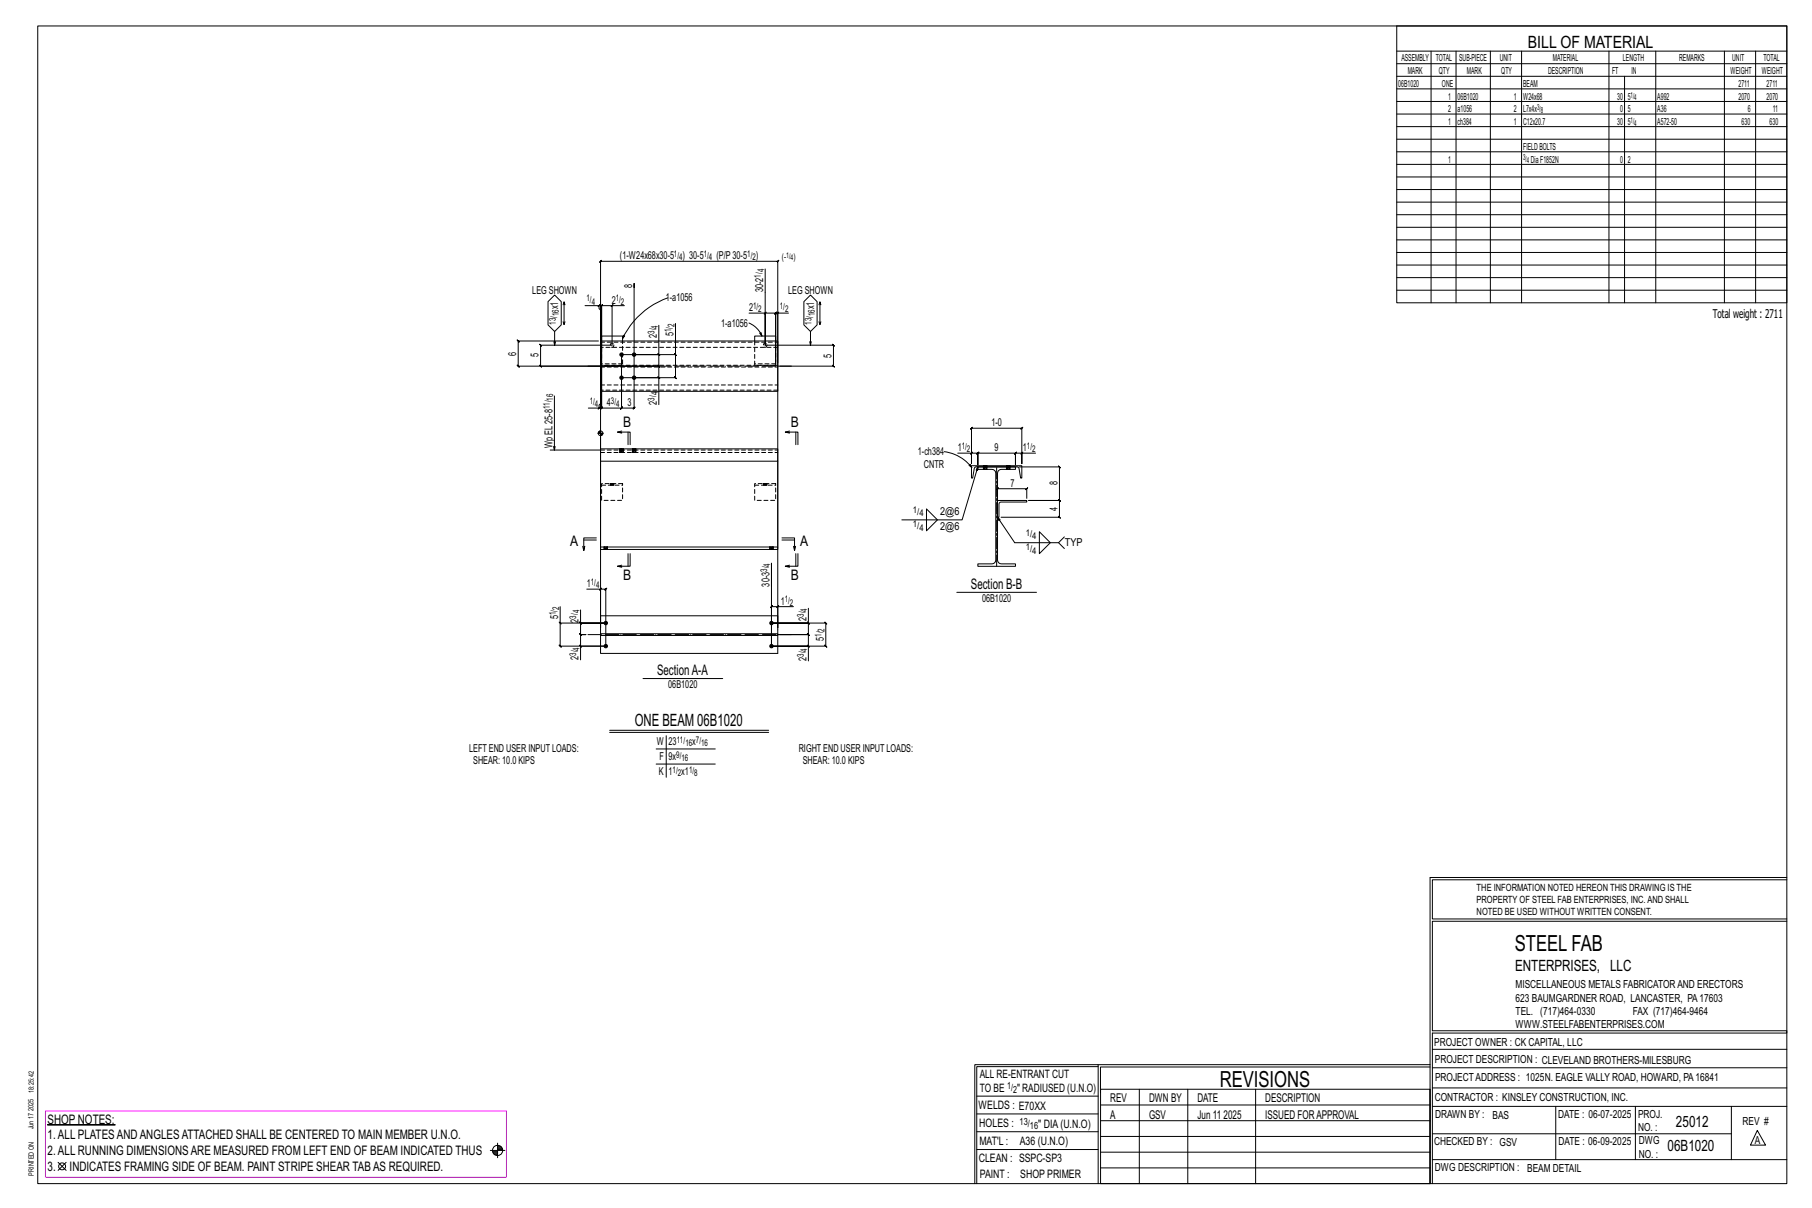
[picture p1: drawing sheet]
<svg xmlns="http://www.w3.org/2000/svg" width="914mm" height="610mm" viewBox="0 0 914 610" stroke-linecap="round" stroke-linejoin="round" font-family="sans-serif">
<g fill="#000" stroke="#000" stroke-width=".5">
<path d="M24 568h34z"/>
<circle cx="314" cy="179" r=".9"/>
<circle cx="320" cy="179" r=".9"/>
<circle cx="314" cy="191" r=".9"/>
<circle cx="320" cy="191" r=".9"/>
<circle cx="306" cy="314" r=".9"/>
<circle cx="389" cy="314" r=".9"/>
<circle cx="306" cy="326" r=".9"/>
<circle cx="389" cy="326" r=".9"/>
</g>
<g fill="none" stroke="#000" stroke-width=".5">
<path d="M19 13h883v584h-883zM705 13h197v140h-197zM705 26h197M705 32h197M705 39h197M722 26v127M735 26v127M752 26v127M768 26v127M812 26v127M820 39v114M836 26v127"/>
<path d="M870 26v127M886 26v127M705 45h197M705 51h197M705 58h197M705 64h197M705 70h197M705 77h197M705 83h197M705 89h197M705 96h197M705 102h197"/>
<path d="M705 108h197M705 115h197M386 136v38v-16h-8M705 121h197M705 127h197M705 134h197M277 152l3-3 3 3v12l-3 3-3-3zM285 152l-1 2M285 154v-2v12M295 154h7v2h1v27M302 154v1l1-1zM302 154h2l-1 1 1-1v31"/>
<path d="M309 154h-5l-1 1 1-1v28M309 154l-1 1zM315 154h-6v20h-36h-1l1 1v-1v11l-1-1 1 1h59h1l-1-1v1v-6M320 145v-2v48h12v13M337 150a40 40 0 0 0-23 21M386 159l1-1zM386 158h5v1l1-1h-1v24M392 159l1-1zM392 158h-1h1l-1 1v-1v27M398 158h-6v25M406 152l3-3 3 3v12l-3 3-3-3zM414 152l-1 2"/>
<path d="M414 154v-2v12M705 140h197M705 146h197M280 167v7M284 162l1 2v-2M302 172h-40h-1l1 1v-1v13l-1-1 1 1h70v-1l1 1h-1v6M303 172h89v25h-89zM304 172v-2h10v2M315 169v1l-1 1zM332 178l1 1zM332 164v15h-12M340 178l1 1z"/>
<path d="M341 179v12l-1-1 1 1h-27v15v-1l-1 1h1h-10v-1l-1 1h1v-21M341 163v16h-27v27h-1l1-1v1h6h-1l1-1v1v-15M378 163a12 12 0 0 1 6 7M381 172v-2h10v2M383 168h1v2zM386 174h35h-1l1 1v-1v11l-1-1 1 1h-29M409 167v7M413 162l1 2v-2M280 200v27M303 186v18h-1v2h-5M304 185v21v-1l-1 1h1h-2M332 190l1 1z"/>
<path d="M302 219h2M302 206l1-1zM302 218v1M303 218v1M303 217v2M303 217v9M303 219v1M304 219v1M304 219h.1M314 219l-2-1h6v6M314 218h-2M317 218v6"/>
<path d="M398 219l-2-1h7v6M398 218h-2M402 218v6M278 227h25M303 227h89v6h-89zM303 233v43M313 227h.1M313 228h.1M315 227h.1M315 228h.1M319 227h.1M319 228h.1"/>
<path d="M321 227h.1M321 228h.1M392 233v43M476 228a21 21 0 0 1 14 8M483 229h7v5v-18v1l1-1h-1h26l-1 1 1-1v18v-5h7M489 235l1-1v2zM490 235h26v6h-1l-1-5h-1h-21l-1 5h-1zM490 229l1-1zM490 229h3l1-1-1 1v6v-6l1-1-1 1h19l1-1-1 1v6v-6l1-1-1 1h4M493 236h19v1h-7l-2 2v44l2 1 7 1v1h-19v-1l8-1 2-1v-44l-2-2h-8zM493 236l-7 26h-31M496 235h.1"/>
<path d="M496 236h.1M496 237h.1M498 235h.1M498 236h.1M498 237h.1M508 235h.1M508 236h.1M508 237h.1M510 235h.1M510 236h.1M510 237h.1M514 236h21l-1-1 1 1v17l-1-1 1 1h-16h16l-1-1 1 1v8h-1l1 1v-1h-30"/>
<path d="M516 229v-1l-1 1zM468 257l5 5-5 6zM503 251v-4l1-1-1 1h15l1-1-1 1v4M503 253h15h-13l-1 1v7h-1l9 13h22l3-3M294 276l1 2M295 273h6M301 271h-6v7v-2M303 276h89v1h-89zM305 276h.1M305 277h.1M307 276h.1M307 277h.1"/>
<path d="M317 279v7M318 279v7h-6h2M388 276h.1M388 277h.1M390 276h.1M390 277h.1M395 271h6v7v-2M395 273h6M400 276l1 2M402 279v7M403 279v7h-7h2M525 268l5 6-5 5z"/>
<path d="M534 274l3 3M296 297h7v20v-185l1-1-1 1h89l1-1-1 1v185v-11h8M303 298l1-1zM303 297h3l-1 1 1-1v29M314 285l-2 1M389 296v-12v42v-20v1l1-1h-1h3M398 285l-2 1M483 299h40M282 314l1 1zM283 306v8h23h-13v-6M283 314v12h-1l1 1v-1h23M292 314l1 1z"/>
<path d="M293 314v6h-1l1 1v-1h3h-3h-1l1 1v-1v6M303 320h89v1h-89zM303 320v-9h89v9M393 306l-1 1zM407 314l1 1zM408 307v7h-19h28h-1l1 1v-1v12h-1l1 1v-1h-28h19v8M408 314v6h-1l1 1v-1h-16h16h-1l1 1v-1v6M292 326l1 1zM303 321v9h89v-9M306 326h-13v7M407 326l1 1zM324 342h41"/>
<path d="M308 369h80M308 370h80M331 378h30M336 371v21M331 386h30M722 443v154M722 443h180M902 444h-179v20h179M902 465h-179v55h179v1h-179v76M554 538h-61v59M554 537h168M722 538h-167v13"/>
<path d="M723 539h179M723 530h179M493 553h61M555 550h167v47h-167zM555 558h167M575 550v47M599 550v47M634 550v47M723 549h179M723 558h179M785 558v27M825 558v27"/>
<path d="M874 558v27M251 577v7M251 579h2M251 580h3M251 578h2M493 571h61M493 562h61M555 573h167M555 566h167M723 572h151M887 570l4 8h-8zM29 587l4 4"/>
<path d="M33 587l-4 4M247 581h8M249 581h2M249 582h2M250 583h1M492 597v-60h62v60M493 580h61M555 589h167M555 581h167M723 585h179"/>
<circle cx="303" cy="219" r="1.2"/>
<circle cx="31" cy="589" r="1.8"/>
<circle cx="251" cy="581" r="2.6"/>
</g>
<path d="M23 561h233v33h-233z" fill="none" stroke="#f0f" stroke-width=".5"/>
<g fill="none" stroke="#000" stroke-width=".5" stroke-dasharray="2 1.4">
<path d="M303 173h89M304 172v12h10v-12M381 172v12h10v-12M392 175h-89M303 194h89M303 185h89M314 184h-10M391 184h-10M392 197h-89M392 184h-89M303 227h89M303 228h89"/>
<path d="M313 227h.1M313 227v1M313 227h1zM314 227h.1M314 227v1zM314 227l-1 1M314 228h-1M314 227v1M314 227h1M315 227h.1M315 227h-1M315 228h-1"/>
<path d="M315 228v-1M319 227h.1M319 227v1M320 227h.1M320 227l-1 1M320 227h1M320 227v1zM320 228h.1M320 227v1M321 227h.1M321 227v1M321 228h.1"/>
<path d="M321 228v-1M496 235h.1M496 235v1M496 236v1M496 236h.1M497 236v-1M497 236l-1 1M497 235v1zM497 236l1-1M497 235h.1M497 236v1zM497 236v1"/>
<path d="M497 237h.1M498 236v-1M498 236v1M498 236h.1M498 237h.1M498 237v-1M508 235h.1M508 235v1M508 236v1M508 236h.1M508 236v-1M508 235l1 1z"/>
<path d="M509 236v-1M509 235h.1M509 236v1zM509 236l-1 1M509 237h-1M509 236l1-1M509 236v1M510 236h.1M510 236v-1M510 237h.1M510 237v-1M304 244h10v9h-10z"/>
<path d="M304 245h10M308 244v1zM308 244h.1M309 244l-1 1M309 245v-1l-1 1M309 244v1M310 244v1M381 244h10v9h-10zM381 245h10M385 244v1zM385 244h1M386 244l-1 1"/>
<path d="M386 245v-1v1M386 244v1M387 244v1M503 253v8M305 276h.1M305 276v1M305 277h.1M305 277v-1M305 276l1 1zM306 277v-1M306 276h.1M306 277l1-1"/>
<path d="M307 277v-1M307 277h-1M388 276h1M388 276v1M389 277h-1M389 277v-1M389 276v1zM389 277l1-1M389 276h1M390 277v-1M390 277h.1M503 261h.1"/>
<circle cx="309" cy="174" r="1"/>
<circle cx="386" cy="174" r="1"/>
</g>
<path d="M297 185h102M297 320h102" fill="none" stroke="#000" stroke-width=".5" stroke-dasharray="6.8 1 0 1"/>
<path d="M503 286v-50" fill="none" stroke="#000" stroke-width=".5" stroke-dasharray="5.8 1 1 1"/>
<g font-size="11.2">
<text x="764" y="480">STEEL FAB</text>
<text x="616" y="548">REVISIONS</text>
</g>
<g font-size="8.6">
<text x="771" y="24">BILL OF MATERIAL</text>
<text x="320" y="367">ONE BEAM 06B1020</text>
</g>
<g font-size="7.9">
<text x="765" y="490">ENTERPRISES, LLC</text>
<text x="846" y="569">25012</text>
<text x="842" y="581">06B1020</text>
</g>
<g font-size="7.3">
<text x="314" y="216">B</text>
<text x="399" y="216">B</text>
<text x="288" y="275">A</text>
<text x="404" y="275">A</text>
<text x="314" y="293">B</text>
<text x="399" y="293">B</text>
<text x="490" y="297">Section B-B</text>
<text x="332" y="341">SectionA-A</text>
</g>
<g font-size="6.6">
<text x="24" y="567">SHOP NOTES:</text>
<text x="24" y="575">1.ALL PLATESANDANGLESATTACHED SHALL BE CENTERED TO MAIN MEMBER U.N.O.</text>
<text x="24" y="583">2.ALL RUNNING DIMENSIONSARE MEASURED FROM LEFT END OF BEAM INDICATED THUS</text>
<text x="24" y="591">3.</text>
<text x="35" y="591">INDICATES FRAMING SIDE OF BEAM. PAINT STRIPE SHEAR TABAS REQUIRED.</text>
</g>
<g font-size="6.1">
<text x="864" y="161">Total weight : 2711</text>
<text x="560" y="556">REV</text>
<text x="580" y="556">DWN BY</text>
<text x="604" y="556">DATE</text>
<text x="639" y="556">DESCRIPTION</text>
<text x="560" y="564">A</text>
<text x="580" y="564">GSV</text>
<text x="604" y="564">Jun 11</text>
<text x="617" y="564">2025</text>
<text x="639" y="564">ISSUED FORAPPROVAL</text>
</g>
<g font-size="5.9">
<text x="494" y="560">WELDS : E70XX</text>
<text x="494" y="569">HOLES :</text>
<text x="524" y="569">&quot; DIA(U.N.O)</text>
<text x="494" y="578">MAT'L :</text>
<text x="515" y="578">A36 (U.N.O)</text>
<text x="494" y="586">CLEAN : SSPC-SP3</text>
<text x="495" y="595">PAINT :</text>
<text x="515" y="595">SHOP PRIMER</text>
</g>
<g font-size="5.8">
<text x="494" y="544">ALL RE-ENTRANT CUT</text>
<text x="494" y="551">TO BE</text>
<text x="513" y="551">&quot; RADIUSED (U.N.O)</text>
</g>
<g font-size="5.6">
<text x="765" y="499">MISCELLANEOUS METALS FABRICATORAND ERECTORS</text>
<text x="765" y="505">623 BAUMGARDNER ROAD, LANCASTER, PA17603</text>
<text x="765" y="512">TEL. (717)464-0330</text>
<text x="824" y="512">FAX (717)464-9464</text>
<text x="765" y="519">WWW.STEELFABENTERPRISES.COM</text>
<text x="724" y="528">PROJECT OWNER : CK CAPITAL, LLC</text>
<text x="724" y="537">PROJECT DESCRIPTION : CLEVELAND BROTHERS-MILESBURG</text>
<text x="724" y="545">PROJECTADDRESS : 1025N. EAGLE VALLY ROAD, HOWARD, PA16841</text>
<text x="724" y="556">CONTRACTOR : KINSLEY CONSTRUCTION, INC.</text>
<text x="724" y="564">DRAWN BY :</text>
<text x="753" y="564">BAS</text>
<text x="786" y="564">DATE : 06-07-2025</text>
<text x="827" y="564">PROJ.</text>
<text x="879" y="568">REV #</text>
<text x="827" y="571">NO. :</text>
<text x="724" y="578">CHECKED BY : GSV</text>
<text x="787" y="578">DATE : 06-09-2025</text>
<text x="827" y="578">DWG</text>
<text x="886" y="578">A</text>
<text x="827" y="584">NO. :</text>
<text x="724" y="591">DWG DESCRIPTION : BEAM DETAIL</text>
</g>
<g font-size="5.5">
<text x="313" y="131">(1-W24x68x30-5</text>
<text x="344" y="131">) 30-5</text>
<text x="362" y="131">(P/P30-5</text>
<text x="381" y="131">)</text>
<text x="269" y="149">LEG SHOWN</text>
<text x="319" y="145" transform="rotate(-90 319 145)">8</text>
<text x="385" y="147" transform="rotate(-90 385 147)">30-2</text>
<text x="398" y="149">LEG SHOWN</text>
<text x="309" y="153">2</text>
<text x="336" y="152">1-a1056</text>
<text x="282" y="156" transform="rotate(-90 282 156)">x1</text>
<text x="378" y="157">2</text>
<text x="411" y="156" transform="rotate(-90 411 156)">x1</text>
<text x="364" y="165">1-a1056</text>
<text x="331" y="171" transform="rotate(-90 331 171)">2</text>
<text x="340" y="170" transform="rotate(-90 340 170)">5</text>
<text x="261" y="179" transform="rotate(-90 261 179)">6</text>
<text x="272" y="180" transform="rotate(-90 272 180)">5</text>
<text x="420" y="181" transform="rotate(-90 420 181)">5</text>
<text x="306" y="205">4</text>
<text x="317" y="205">3</text>
<text x="331" y="204" transform="rotate(-90 331 204)">2</text>
<text x="500" y="215">1-0</text>
<text x="279" y="226" transform="rotate(-90 279 226)">Wp EL25-8</text>
<text x="483" y="228">1</text>
<text x="502" y="228">9</text>
<text x="516" y="228">1</text>
<text x="463" y="230">1-ch384</text>
<text x="466" y="236">CNTR</text>
<text x="510" y="246">7</text>
<text x="534" y="245" transform="rotate(-90 534 245)">8</text>
<text x="534" y="258" transform="rotate(-90 534 258)">4</text>
<text x="474" y="260">2@6</text>
<text x="474" y="267">2@6</text>
<text x="537" y="276">TYP</text>
<text x="296" y="296">1</text>
<text x="388" y="296" transform="rotate(-90 388 296)">30-3</text>
<text x="394" y="305">1</text>
<text x="496" y="304">06B1020</text>
<text x="282" y="313" transform="rotate(-90 282 313)">5</text>
<text x="292" y="314" transform="rotate(-90 292 314)">2</text>
<text x="407" y="313" transform="rotate(-90 407 313)">2</text>
<text x="416" y="323" transform="rotate(-90 416 323)">5</text>
<text x="292" y="333" transform="rotate(-90 292 333)">2</text>
<text x="407" y="334" transform="rotate(-90 407 334)">2</text>
<text x="337" y="347">06B1020</text>
<text x="332" y="376">W</text>
<text x="337" y="376">23</text>
<text x="349" y="376">x</text>
<text x="237" y="379">LEFT END USER INPUT LOADS:</text>
<text x="333" y="384">F</text>
<text x="337" y="384">9x</text>
<text x="403" y="379">RIGHT END USER INPUT LOADS:</text>
<text x="239" y="386">SHEAR: 10.0 KIPS</text>
<text x="405" y="386">SHEAR: 10.0 KIPS</text>
<text x="333" y="391">K</text>
<text x="337" y="391">1</text>
<text x="344" y="391">x1</text>
</g>
<g font-size="5">
<text x="745" y="450">THE INFORMATION NOTED HEREON THIS DRAWING IS THE</text>
<text x="745" y="456">PROPERTY OF STEEL FAB ENTERPRISES, INC.AND SHALL</text>
<text x="745" y="462">NOTED BE USED WITHOUT WRITTEN CONSENT.</text>
<text x="508" y="550">1/</text>
<text x="511" y="551">2</text>
<text x="515" y="568">13/</text>
<text x="520" y="570">16</text>
</g>
<g font-size="4.9">
<text x="707" y="31">ASSEMBLY</text>
<text x="725" y="31">TOTAL</text>
<text x="736" y="31">SUB-PIECE</text>
<text x="757" y="31">UNIT</text>
<text x="784" y="31">MATERIAL</text>
<text x="819" y="31">LENGTH</text>
<text x="847" y="31">REMARKS</text>
<text x="874" y="31">UNIT</text>
<text x="890" y="31">TOTAL</text>
<text x="710" y="37">MARK</text>
<text x="726" y="37">QTY</text>
<text x="740" y="37">MARK</text>
<text x="758" y="37">QTY</text>
<text x="781" y="37">DESCRIPTION</text>
<text x="814" y="37">FT</text>
<text x="823" y="37">IN</text>
<text x="873" y="37">WEIGHT</text>
<text x="889" y="37">WEIGHT</text>
<text x="706" y="44">06B1020</text>
<text x="728" y="44">ONE</text>
<text x="769" y="44">BEAM</text>
<text x="877" y="44">2711</text>
<text x="891" y="44">2711</text>
<text x="731" y="50">1</text>
<text x="736" y="50">06B1020</text>
<text x="764" y="50">1</text>
<text x="769" y="50">W24x68</text>
<text x="816" y="50">30</text>
<text x="821" y="50">5</text>
<text x="836" y="50">A992</text>
<text x="877" y="50">2070</text>
<text x="891" y="50">2070</text>
<text x="731" y="57">2</text>
<text x="736" y="57">a1056</text>
<text x="764" y="57">2</text>
<text x="769" y="57">L7x4x</text>
<text x="818" y="57">0</text>
<text x="821" y="57">5</text>
<text x="836" y="57">A36</text>
<text x="882" y="57">6</text>
<text x="895" y="57">11</text>
<text x="731" y="63">1</text>
<text x="736" y="63">ch384</text>
<text x="764" y="63">1</text>
<text x="769" y="63">C12x20.7</text>
<text x="816" y="63">30</text>
<text x="821" y="63">5</text>
<text x="836" y="63">A572-50</text>
<text x="879" y="63">630</text>
<text x="893" y="63">630</text>
<text x="769" y="76">FIELDBOLTS</text>
<text x="731" y="82">1</text>
<text x="772" y="82">DiaF1852N</text>
<text x="818" y="82">0</text>
<text x="821" y="82">2</text>
</g>
<g font-size="4.7">
<text x="340" y="130">1/</text>
<text x="343" y="131">4</text>
<text x="355" y="130">1/</text>
<text x="358" y="131">4</text>
<text x="377" y="130">1/</text>
<text x="380" y="131">2</text>
<text x="395" y="131">(-</text>
<text x="400" y="131">)</text>
<text x="386" y="137" transform="rotate(-90 386 137)">4</text>
<text x="384" y="140" transform="rotate(-90 384 140)">1/</text>
<text x="296" y="152">1/</text>
<text x="299" y="154">4</text>
<text x="311" y="152">1/</text>
<text x="313" y="154">2</text>
<text x="380" y="156">1/</text>
<text x="394" y="156">1/</text>
<text x="282" y="160" transform="rotate(-90 282 160)">16</text>
<text x="383" y="157">2</text>
<text x="396" y="157">2</text>
<text x="411" y="160" transform="rotate(-90 411 160)">16</text>
<text x="280" y="164" transform="rotate(-90 280 164)">13/</text>
<text x="332" y="166" transform="rotate(-90 332 166)">4</text>
<text x="339" y="168" transform="rotate(-90 339 168)">1/</text>
<text x="340" y="165" transform="rotate(-90 340 165)">2</text>
<text x="410" y="164" transform="rotate(-90 410 164)">13/</text>
<text x="330" y="169" transform="rotate(-90 330 169)">3/</text>
<text x="279" y="202" transform="rotate(-90 279 202)">16</text>
<text x="298" y="204">1/</text>
<text x="308" y="204">3/</text>
<text x="330" y="202" transform="rotate(-90 330 202)">3/</text>
<text x="332" y="200" transform="rotate(-90 332 200)">4</text>
<text x="278" y="207" transform="rotate(-90 278 207)">11/</text>
<text x="300" y="205">4</text>
<text x="311" y="205">4</text>
<text x="485" y="226">1/</text>
<text x="518" y="226">1/</text>
<text x="488" y="228">2</text>
<text x="521" y="228">2</text>
<text x="461" y="259">1/</text>
<text x="464" y="261">4</text>
<text x="461" y="266">1/</text>
<text x="464" y="268">4</text>
<text x="518" y="270">1/</text>
<text x="521" y="272">4</text>
<text x="518" y="278">1/</text>
<text x="521" y="279">4</text>
<text x="389" y="286" transform="rotate(-90 389 286)">4</text>
<text x="387" y="289" transform="rotate(-90 387 289)">3/</text>
<text x="298" y="295">1/</text>
<text x="301" y="297">4</text>
<text x="396" y="304">1/</text>
<text x="399" y="306">2</text>
<text x="280" y="310" transform="rotate(-90 280 310)">1/</text>
<text x="282" y="308" transform="rotate(-90 282 308)">2</text>
<text x="292" y="310" transform="rotate(-90 292 310)">4</text>
<text x="406" y="311" transform="rotate(-90 406 311)">3/</text>
<text x="407" y="309" transform="rotate(-90 407 309)">4</text>
<text x="291" y="312" transform="rotate(-90 291 312)">3/</text>
<text x="414" y="321" transform="rotate(-90 414 321)">1/</text>
<text x="416" y="319" transform="rotate(-90 416 319)">2</text>
<text x="292" y="328" transform="rotate(-90 292 328)">4</text>
<text x="407" y="329" transform="rotate(-90 407 329)">4</text>
<text x="291" y="331" transform="rotate(-90 291 331)">3/</text>
<text x="406" y="331" transform="rotate(-90 406 331)">3/</text>
<text x="341" y="375">11/</text>
<text x="346" y="376">16</text>
<text x="351" y="375">7/</text>
<text x="354" y="376">16</text>
<text x="341" y="382">9/</text>
<text x="344" y="384">16</text>
<text x="339" y="390">1/</text>
<text x="342" y="392">2</text>
<text x="348" y="390">1/</text>
<text x="350" y="392">8</text>
</g>
<g font-size="4.2">
<text x="823" y="49">1/</text>
<text x="825" y="51">4</text>
<text x="776" y="56">3/</text>
<text x="778" y="57">8</text>
<text x="823" y="62">1/</text>
<text x="825" y="63">4</text>
<text x="769" y="81">3/</text>
<text x="770" y="82">4</text>
</g>
<g font-size="4">
<text x="397" y="130">1/</text>
<text x="399" y="131">4</text>
</g>
<g font-size="3.7">
<text x="17" y="551" transform="rotate(-90 17 551)">18:25:42</text>
<text x="17" y="561" transform="rotate(-90 17 561)">2025</text>
<text x="17" y="570" transform="rotate(-90 17 570)">Jun 17</text>
<text x="17" y="593" transform="rotate(-90 17 593)">PRINTED ON</text>
</g>
</svg>
